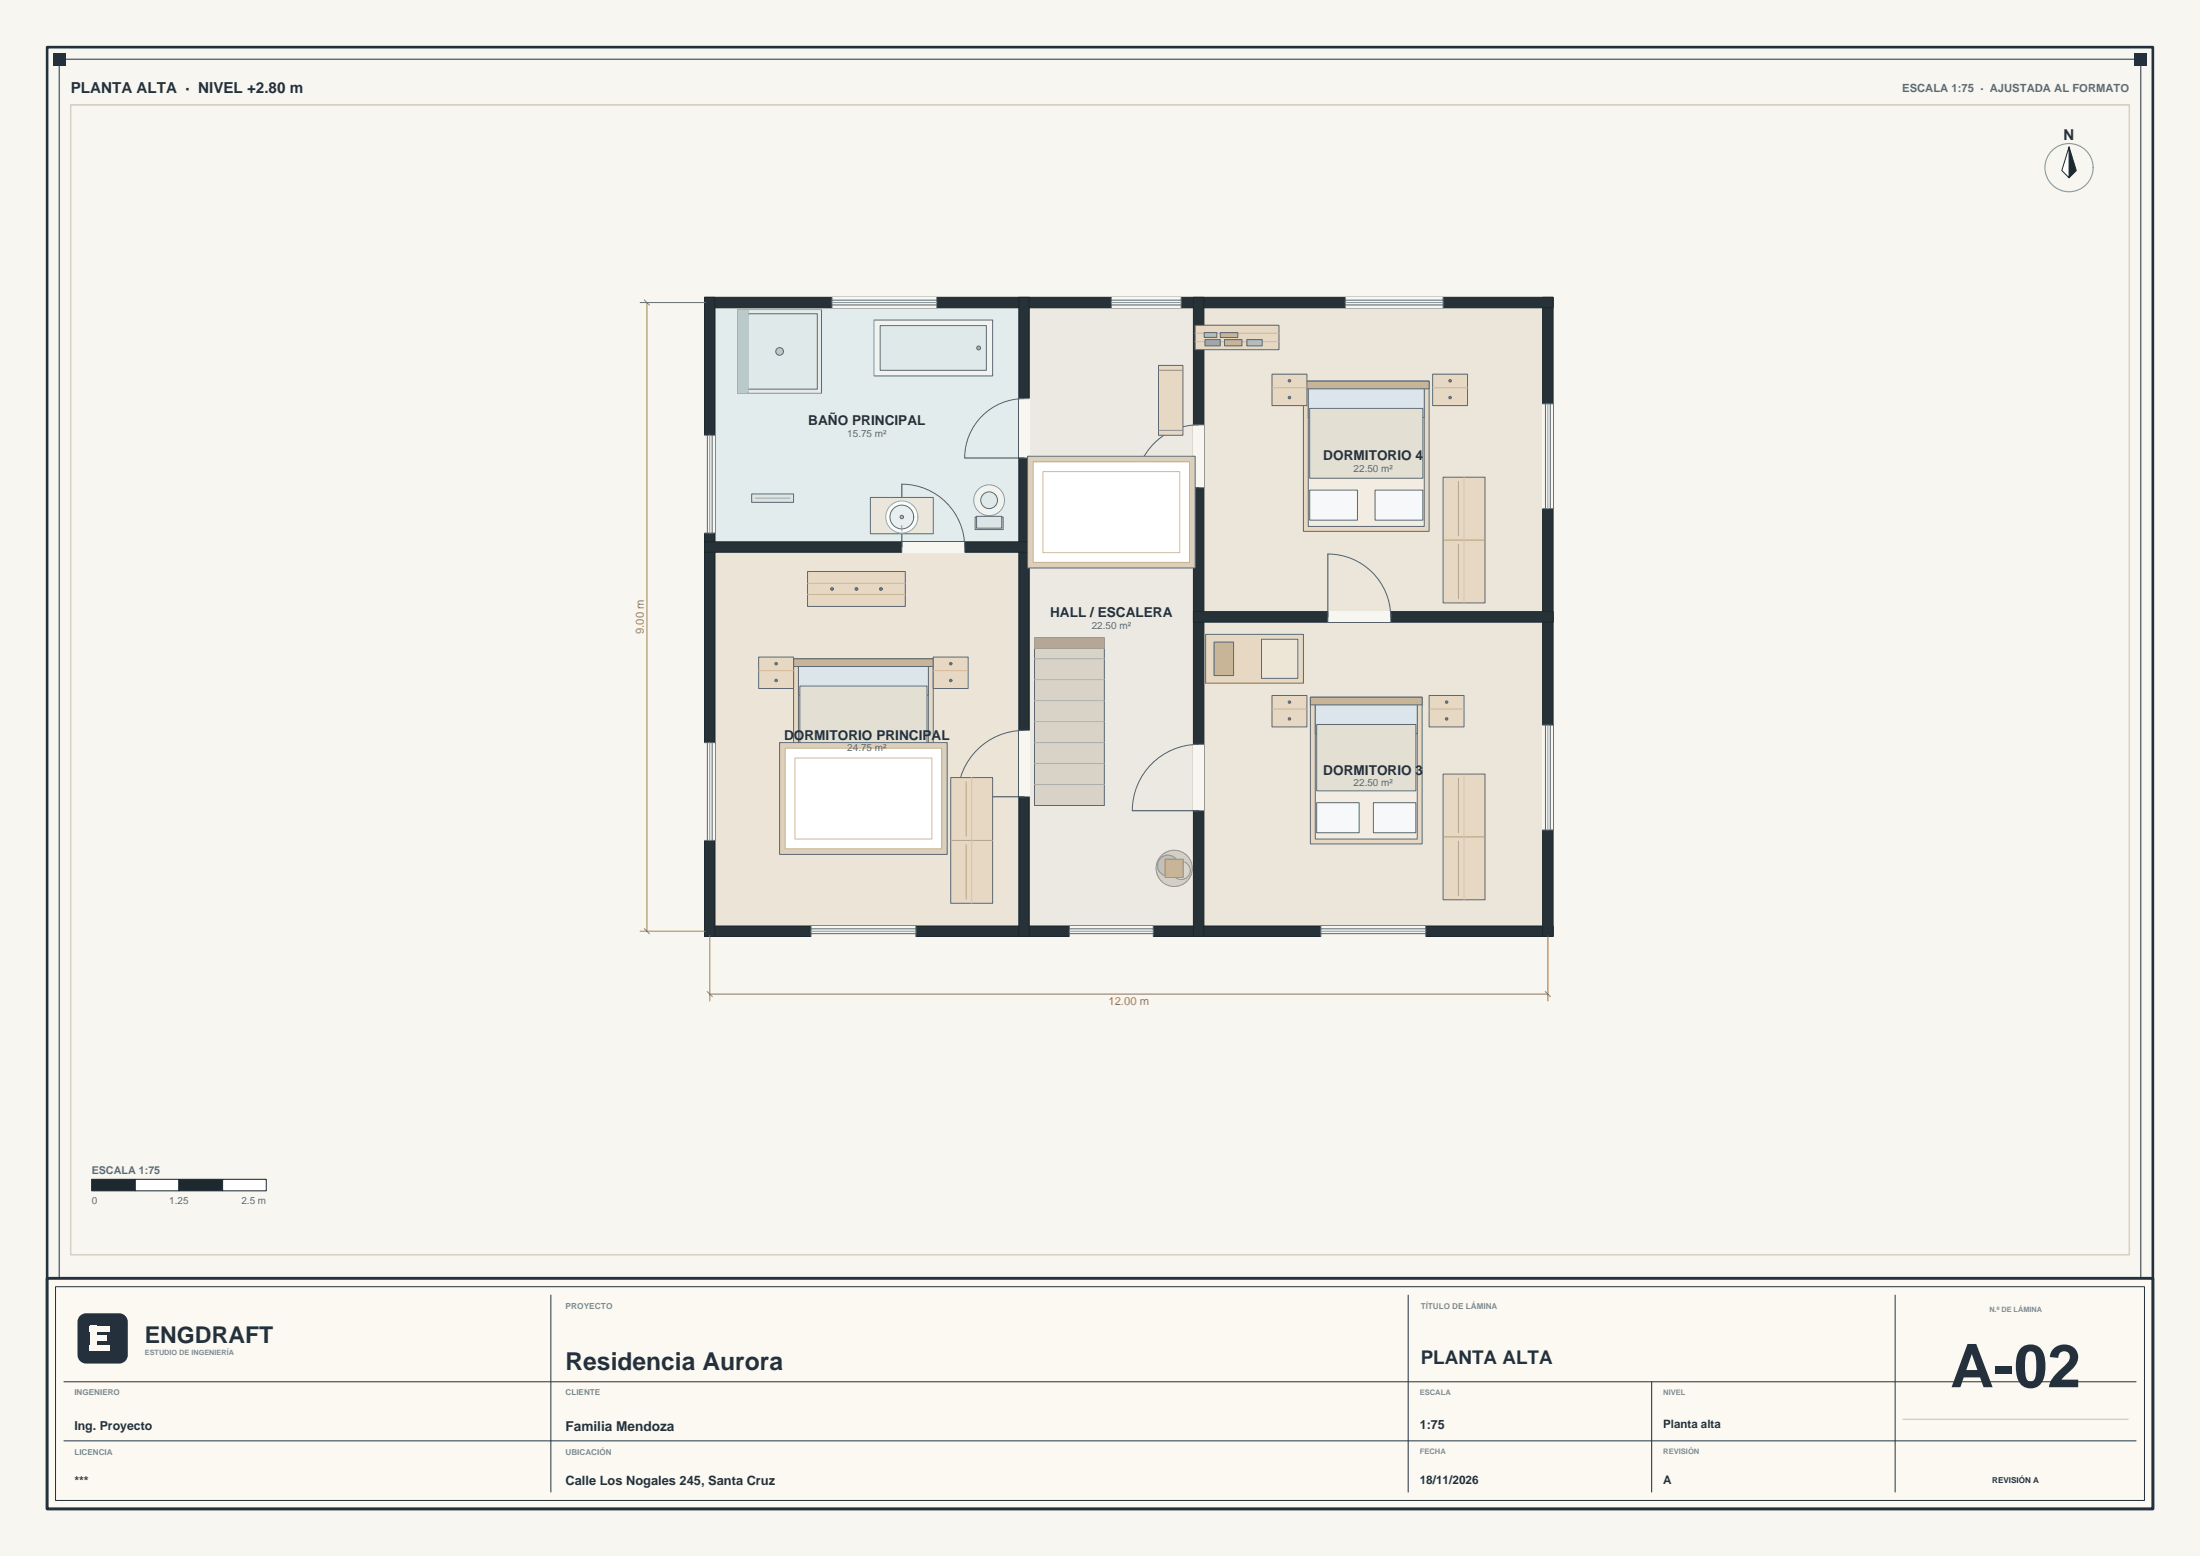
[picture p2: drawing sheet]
<svg xmlns="http://www.w3.org/2000/svg" width="420mm" height="297mm" viewBox="0 0 420 297" stroke-linecap="round" stroke-linejoin="round" font-family="sans-serif">
<path d="M0 0h420v297h-420z" fill="#f8f6f0"/>
<path d="M9 9h402v279h-402z" fill="none" stroke="#24313d" stroke-width=".5"/>
<path d="M11.3 11.3h397.4v274.4h-397.4z" fill="none" stroke="#24313d" stroke-width=".19"/>
<g fill="#24313d">
<path d="M10.1 10.1h2.4v2.4h-2.4z"/>
<path d="M407.5 10.1h2.4v2.4h-2.4z"/>
<path d="M10.1 284.5h2.4v2.4h-2.4z"/>
<path d="M407.5 284.5h2.4v2.4h-2.4z"/>
</g>
<path d="M13.5 20h393" fill="none" stroke="#c9c2b2" stroke-width=".25"/>
<path d="M135.5 104.4h60v73.4h-60z" fill="#ece5d7" stroke="#c8beae" stroke-width=".19"/>
<path d="M135.5 57.7h60v46.7h-60z" fill="#e2ecec" stroke="#bfc5bf" stroke-width=".19"/>
<g fill="#ebe5da" stroke="#c7beb0" stroke-width=".19">
<path d="M228.8 117.8h66.7v60h-66.7z"/>
<path d="M228.8 57.7h66.7v60.1h-66.7z"/>
</g>
<path d="M195.5 57.7h33.3v120.1h-33.3z" fill="#ece9e2" stroke="#c8c2b7" stroke-width=".19"/>
<g fill="#263238" stroke="#1d262a" stroke-width=".19">
<path d="M134.5 176.8h162v1.9h-162z"/>
<path d="M294.5 56.8h2v121.9h-2z"/>
<path d="M134.5 56.8h162v2h-162z"/>
<path d="M134.5 56.8h2v121.9h-2z"/>
<path d="M194.5 56.8h2v121.9h-2z"/>
<path d="M227.8 56.8h2v121.9h-2z"/>
<path d="M134.5 103.4h62v2h-62z"/>
<path d="M227.8 116.8h68.7v1.9h-68.7z"/>
</g>
<path d="M154.8 176.8h20v1.9h-20z" fill="#f8f6f0"/>
<path d="M154.8 176.8v1.9M174.8 176.8v1.9" fill="none" stroke="#5b6b78" stroke-width=".19"/>
<path d="M154.8 177.3h20M154.8 178.2h20" fill="none" stroke="#3d6f7a" stroke-width=".19"/>
<path d="M154.8 177.8h20" fill="none" stroke="#7fa3a8" stroke-width=".19"/>
<path d="M204.2 176.8h16v1.9h-16z" fill="#f8f6f0"/>
<path d="M204.2 176.8v1.9M220.2 176.8v1.9" fill="none" stroke="#5b6b78" stroke-width=".19"/>
<path d="M204.2 177.3h16M204.2 178.2h16" fill="none" stroke="#3d6f7a" stroke-width=".19"/>
<path d="M204.2 177.8h16" fill="none" stroke="#7fa3a8" stroke-width=".19"/>
<path d="M252.2 176.8h20v1.9h-20z" fill="#f8f6f0"/>
<path d="M252.2 176.8v1.9M272.2 176.8v1.9" fill="none" stroke="#5b6b78" stroke-width=".19"/>
<path d="M252.2 177.3h20M252.2 178.2h20" fill="none" stroke="#3d6f7a" stroke-width=".19"/>
<path d="M252.2 177.8h20" fill="none" stroke="#7fa3a8" stroke-width=".19"/>
<path d="M294.5 138.4h2v20h-2z" fill="#f8f6f0"/>
<path d="M294.5 138.4h2M294.5 158.4h2" fill="none" stroke="#5b6b78" stroke-width=".19"/>
<path d="M295 138.4v20M296 138.4v20" fill="none" stroke="#3d6f7a" stroke-width=".19"/>
<path d="M295.5 138.4v20" fill="none" stroke="#7fa3a8" stroke-width=".19"/>
<path d="M294.5 77.1h2v20h-2z" fill="#f8f6f0"/>
<path d="M294.5 77.1h2M294.5 97.1h2" fill="none" stroke="#5b6b78" stroke-width=".19"/>
<path d="M295 77.1v20M296 77.1v20" fill="none" stroke="#3d6f7a" stroke-width=".19"/>
<path d="M295.5 77.1v20" fill="none" stroke="#7fa3a8" stroke-width=".19"/>
<path d="M256.8 56.8h18.7v2h-18.7z" fill="#f8f6f0"/>
<path d="M256.8 56.8v2M275.5 56.8v2" fill="none" stroke="#5b6b78" stroke-width=".19"/>
<path d="M256.8 58.2h18.7M256.8 57.3h18.7" fill="none" stroke="#3d6f7a" stroke-width=".19"/>
<path d="M256.8 57.7h18.7" fill="none" stroke="#7fa3a8" stroke-width=".19"/>
<path d="M212.2 56.8h13.3v2h-13.3z" fill="#f8f6f0"/>
<path d="M212.2 56.8v2M225.5 56.8v2" fill="none" stroke="#5b6b78" stroke-width=".19"/>
<path d="M212.2 58.2h13.3M212.2 57.3h13.3" fill="none" stroke="#3d6f7a" stroke-width=".19"/>
<path d="M212.2 57.7h13.3" fill="none" stroke="#7fa3a8" stroke-width=".19"/>
<path d="M158.8 56.8h20v2h-20z" fill="#f8f6f0"/>
<path d="M158.8 56.8v2M178.8 56.8v2" fill="none" stroke="#5b6b78" stroke-width=".19"/>
<path d="M158.8 58.2h20M158.8 57.3h20" fill="none" stroke="#3d6f7a" stroke-width=".19"/>
<path d="M158.8 57.7h20" fill="none" stroke="#7fa3a8" stroke-width=".19"/>
<path d="M134.5 83.1h2v18.6h-2z" fill="#f8f6f0"/>
<path d="M134.5 83.1h2M134.5 101.7h2" fill="none" stroke="#5b6b78" stroke-width=".19"/>
<path d="M135 83.1v18.6M136 83.1v18.6" fill="none" stroke="#3d6f7a" stroke-width=".19"/>
<path d="M135.5 83.1v18.6" fill="none" stroke="#7fa3a8" stroke-width=".19"/>
<path d="M134.5 141.8h2v18.6h-2z" fill="#f8f6f0"/>
<path d="M134.5 141.8h2M134.5 160.4h2" fill="none" stroke="#5b6b78" stroke-width=".19"/>
<path d="M135 141.8v18.6M136 141.8v18.6" fill="none" stroke="#3d6f7a" stroke-width=".19"/>
<path d="M135.5 141.8v18.6" fill="none" stroke="#7fa3a8" stroke-width=".19"/>
<path d="M194.5 139.4h2v12.7h-2z" fill="#f8f6f0"/>
<path d="M194.5 139.4h2M194.5 152.1h2" fill="none" stroke="#5b6b78" stroke-width=".19"/>
<path d="M182.8 152.1h12.7" fill="none" stroke="#3e4b57" stroke-width=".2"/>
<path d="M195.5 139.4a12.7 12.7 0 0 0-12.7 12.7" fill="none" stroke="#4e6070" stroke-width=".19"/>
<path d="M194.5 76.1h2v11.3h-2z" fill="#f8f6f0"/>
<path d="M194.5 76.1h2M194.5 87.4h2" fill="none" stroke="#5b6b78" stroke-width=".19"/>
<path d="M184.2 87.4h11.3" fill="none" stroke="#3e4b57" stroke-width=".2"/>
<path d="M195.5 76.1a11.3 11.3 0 0 0-11.3 11.3" fill="none" stroke="#4e6070" stroke-width=".19"/>
<path d="M227.8 142.1h2v12.7h-2z" fill="#f8f6f0"/>
<path d="M227.8 154.8h2M227.8 142.1h2" fill="none" stroke="#5b6b78" stroke-width=".19"/>
<path d="M216.2 154.8h12.6" fill="none" stroke="#3e4b57" stroke-width=".2"/>
<path d="M228.8 142.1a12.7 12.7 0 0 0-12.6 12.7" fill="none" stroke="#4e6070" stroke-width=".19"/>
<path d="M227.8 81.1h2v12h-2z" fill="#f8f6f0"/>
<path d="M227.8 93.1h2M227.8 81.1h2" fill="none" stroke="#5b6b78" stroke-width=".19"/>
<path d="M216.8 93.1h12" fill="none" stroke="#3e4b57" stroke-width=".2"/>
<path d="M228.8 81.1a12 12 0 0 0-12 12" fill="none" stroke="#4e6070" stroke-width=".19"/>
<path d="M172.2 103.4h12v2h-12z" fill="#f8f6f0"/>
<path d="M172.2 103.4v2M184.2 103.4v2" fill="none" stroke="#5b6b78" stroke-width=".19"/>
<path d="M172.2 92.4v12" fill="none" stroke="#3e4b57" stroke-width=".2"/>
<path d="M172.2 92.4a12 12 0 0 1 12 12" fill="none" stroke="#4e6070" stroke-width=".19"/>
<path d="M253.5 116.8h12v1.9h-12z" fill="#f8f6f0"/>
<path d="M253.5 116.8v1.9M265.5 116.8v1.9" fill="none" stroke="#5b6b78" stroke-width=".19"/>
<path d="M253.5 105.8v12" fill="none" stroke="#3e4b57" stroke-width=".2"/>
<path d="M253.5 105.8a12 12 0 0 1 12 12" fill="none" stroke="#4e6070" stroke-width=".19"/>
<path d="M151.5 125.7h26.7v29.4h-26.7z" fill="#e6d8c3" stroke="#5b6875" stroke-width=".19"/>
<path d="M152.4 126.7h24.8v27.5h-24.8z" fill="#f2ece2" stroke="#5b6875" stroke-width=".19"/>
<path d="M152.4 126.7h24.8v6h-24.8z" fill="#dde5ec" stroke="#5b6875" stroke-width=".19"/>
<g fill="#f6f8fa" stroke="#5b6875" stroke-width=".19">
<path d="M152.7 147.2h10.1v5.8h-10.1z"/>
<path d="M166.8 147.2h10.2v5.8h-10.2z"/>
</g>
<path d="M152.7 131h24.3v13.9h-24.3z" fill="#e4dfd3" stroke="#5b6875" stroke-width=".19"/>
<path d="M151.5 125.7h26.7v1.5h-26.7z" fill="#c9b696" stroke="#5b6875" stroke-width=".19"/>
<path d="M144.8 125.4h6.7v6h-6.7z" fill="#e6d8c3" stroke="#5b6875" stroke-width=".19"/>
<path d="M144.8 128h6.7" fill="none" stroke="#cbb99d" stroke-width=".19"/>
<g fill="#8e7b63" stroke="#5b6875" stroke-width=".19">
<circle cx="148.2" cy="129.9" r=".24"/>
<circle cx="148.2" cy="126.7" r=".24"/>
</g>
<path d="M178.2 125.4h6.6v6h-6.6z" fill="#e6d8c3" stroke="#5b6875" stroke-width=".19"/>
<path d="M178.2 128h6.6" fill="none" stroke="#cbb99d" stroke-width=".19"/>
<g fill="#8e7b63" stroke="#5b6875" stroke-width=".19">
<circle cx="181.5" cy="129.9" r=".24"/>
<circle cx="181.5" cy="126.7" r=".24"/>
</g>
<path d="M181.5 148.4h8v24h-8z" fill="#e6d8c3" stroke="#5b6875" stroke-width=".19"/>
<path d="M181.5 160.4h8" fill="none" stroke="#b49d7d" stroke-width=".19"/>
<path d="M185.5 148.4v24" fill="none" stroke="#d5c4aa" stroke-width=".19"/>
<path d="M184.4 149.2v10.4M184.4 161.2v10.4" fill="none" stroke="#b9a586" stroke-width=".19"/>
<path d="M154.2 109.1h18.6v6.7h-18.6z" fill="#e6d8c3" stroke="#5b6875" stroke-width=".19"/>
<path d="M154.2 111.3h18.6M154.2 113.5h18.6" fill="none" stroke="#cbb89c" stroke-width=".19"/>
<g fill="#8e7b63" stroke="#5b6875" stroke-width=".19">
<circle cx="158.8" cy="112.4" r=".27"/>
<circle cx="163.5" cy="112.4" r=".27"/>
<circle cx="168.2" cy="112.4" r=".27"/>
</g>
<path d="M148.8 141.8h32v21.3h-32z" fill="#ddd0ba" stroke="#5b6875" stroke-width=".19"/>
<path d="M149.9 142.8h29.9v19.2h-29.9z" fill="#fff" stroke="#c4ad8e" stroke-width=".19"/>
<path d="M151.8 144.7h26.1v15.4h-26.1z" fill="#fff" stroke="#cdb99d" stroke-width=".19"/>
<path d="M166.8 61.1h22.7v10.7h-22.7z" fill="#f0f2f1" stroke="#5b6875" stroke-width=".19"/>
<path d="M168 62.2h20.3v8.5h-20.3z" fill="#dfe9ea" stroke="#5b6875" stroke-width=".19"/>
<circle cx="186.8" cy="66.4" r=".37" fill="#a8b5ba" stroke="#5b6875" stroke-width=".19"/>
<path d="M166.8 61.1v10.7" fill="none" stroke="#c3cacb" stroke-width=".19"/>
<path d="M140.8 59.1h16v16h-16z" fill="#e4ebec" stroke="#5b6875" stroke-width=".19"/>
<path d="M141.6 59.9h14.4v14.4h-14.4z" fill="#dfe9ea" stroke="#5b6875" stroke-width=".19"/>
<path d="M140.8 59.1h16M140.8 75.1h16" fill="none" stroke="#9db1b7" stroke-width=".19"/>
<circle cx="148.8" cy="67.1" r=".73" fill="#b7c5c8" stroke="#5b6875" stroke-width=".19"/>
<path d="M140.8 59.1h2v16h-2z" fill="#a8ced6" stroke="#9db1b7" stroke-width=".19"/>
<path d="M166.2 94.9h12v7h-12z" fill="#e9e6de" stroke="#5b6875" stroke-width=".19"/>
<circle cx="172.2" cy="98.7" r="3.1" fill="#fbfcfc" stroke="#9aa6ac" stroke-width=".19"/>
<circle cx="172.2" cy="98.7" r="2.27" fill="#e9eff0" stroke="#5b6875" stroke-width=".19"/>
<circle cx="172.2" cy="98.7" r=".33" fill="#aeb9be" stroke="#5b6875" stroke-width=".19"/>
<path d="M172.2 100.3v1.1" fill="none" stroke="#8e9ba1" stroke-width=".19"/>
<path d="M186.2 98.7h5.3v2.4h-5.3z" fill="#e9eceb" stroke="#5b6875" stroke-width=".19"/>
<circle cx="188.8" cy="95.5" r="2.93" fill="#f4f5f3" stroke="#8e9ba1" stroke-width=".19"/>
<circle cx="188.8" cy="95.5" r="1.6" fill="#e3e8e7" stroke="#5b6875" stroke-width=".19"/>
<path d="M186.4 98.6h4.8v2.2h-4.8z" fill="#dfe4e2" stroke="#5b6875" stroke-width=".19"/>
<path d="M143.5 94.3h8v1.6h-8z" fill="#dde3e6" stroke="#5b6875" stroke-width=".19"/>
<path d="M144.2 95.1h6.6" fill="none" stroke="#9aa7ae" stroke-width=".19"/>
<path d="M250.2 133.1h21.3v28h-21.3z" fill="#e6d8c3" stroke="#5b6875" stroke-width=".19"/>
<path d="M251.1 134h19.5v26.1h-19.5z" fill="#f2ece2" stroke="#5b6875" stroke-width=".19"/>
<path d="M251.1 134h19.5v6h-19.5z" fill="#dde5ec" stroke="#5b6875" stroke-width=".19"/>
<g fill="#f6f8fa" stroke="#5b6875" stroke-width=".19">
<path d="M251.4 153.2h8.1v5.8h-8.1z"/>
<path d="M262.2 153.2h8.1v5.8h-8.1z"/>
</g>
<path d="M251.4 138.3h18.9v12.7h-18.9z" fill="#e4dfd3" stroke="#5b6875" stroke-width=".19"/>
<path d="M250.2 133.1h21.3v1.5h-21.3z" fill="#c9b696" stroke="#5b6875" stroke-width=".19"/>
<path d="M242.8 132.7h6.7v6h-6.7z" fill="#e6d8c3" stroke="#5b6875" stroke-width=".19"/>
<path d="M242.8 135.3h6.7" fill="none" stroke="#cbb99d" stroke-width=".19"/>
<g fill="#8e7b63" stroke="#5b6875" stroke-width=".19">
<circle cx="246.2" cy="137.2" r=".24"/>
<circle cx="246.2" cy="134" r=".24"/>
</g>
<path d="M272.8 132.7h6.7v6h-6.7z" fill="#e6d8c3" stroke="#5b6875" stroke-width=".19"/>
<path d="M272.8 135.3h6.7" fill="none" stroke="#cbb99d" stroke-width=".19"/>
<g fill="#8e7b63" stroke="#5b6875" stroke-width=".19">
<circle cx="276.2" cy="137.2" r=".24"/>
<circle cx="276.2" cy="134" r=".24"/>
</g>
<path d="M275.5 147.7h8v24h-8z" fill="#e6d8c3" stroke="#5b6875" stroke-width=".19"/>
<path d="M275.5 159.8h8" fill="none" stroke="#b49d7d" stroke-width=".19"/>
<path d="M279.5 147.7v24" fill="none" stroke="#d5c4aa" stroke-width=".19"/>
<path d="M278.4 148.6v10.4M278.4 160.5v10.4" fill="none" stroke="#b9a586" stroke-width=".19"/>
<path d="M230.2 121.1h18.6v9.3h-18.6z" fill="#e6d8c3" stroke="#5b6875" stroke-width=".19"/>
<path d="M240.8 122h7v7.5h-7z" fill="#efe6d6" stroke="#5b6875" stroke-width=".19"/>
<path d="M231.8 122.6h3.7v6.3h-3.7z" fill="#c9b596" stroke="#5b6875" stroke-width=".19"/>
<path d="M230.2 130.4h18.6" fill="none" stroke="#a89070" stroke-width=".19"/>
<path d="M248.8 72.7h24v28.7h-24z" fill="#e6d8c3" stroke="#5b6875" stroke-width=".19"/>
<path d="M249.8 73.7h22.1v26.8h-22.1z" fill="#f2ece2" stroke="#5b6875" stroke-width=".19"/>
<path d="M249.8 73.7h22.1v6h-22.1z" fill="#dde5ec" stroke="#5b6875" stroke-width=".19"/>
<g fill="#f6f8fa" stroke="#5b6875" stroke-width=".19">
<path d="M250 93.5h9.2v5.8h-9.2z"/>
<path d="M262.5 93.5h9.1v5.8h-9.1z"/>
</g>
<path d="M250 78h21.6v13.3h-21.6z" fill="#e4dfd3" stroke="#5b6875" stroke-width=".19"/>
<path d="M248.8 72.7h24v1.5h-24z" fill="#c9b696" stroke="#5b6875" stroke-width=".19"/>
<path d="M242.8 71.4h6.7v6h-6.7z" fill="#e6d8c3" stroke="#5b6875" stroke-width=".19"/>
<path d="M242.8 74h6.7" fill="none" stroke="#cbb99d" stroke-width=".19"/>
<g fill="#8e7b63" stroke="#5b6875" stroke-width=".19">
<circle cx="246.2" cy="75.9" r=".24"/>
<circle cx="246.2" cy="72.7" r=".24"/>
</g>
<path d="M273.5 71.4h6.7v6h-6.7z" fill="#e6d8c3" stroke="#5b6875" stroke-width=".19"/>
<path d="M273.5 74h6.7" fill="none" stroke="#cbb99d" stroke-width=".19"/>
<g fill="#8e7b63" stroke="#5b6875" stroke-width=".19">
<circle cx="276.8" cy="75.9" r=".24"/>
<circle cx="276.8" cy="72.7" r=".24"/>
</g>
<path d="M275.5 91.1h8v24h-8z" fill="#e6d8c3" stroke="#5b6875" stroke-width=".19"/>
<path d="M275.5 103.1h8" fill="none" stroke="#b49d7d" stroke-width=".19"/>
<path d="M279.5 91.1v24" fill="none" stroke="#d5c4aa" stroke-width=".19"/>
<path d="M278.4 91.9v10.4M278.4 103.9v10.4" fill="none" stroke="#b9a586" stroke-width=".19"/>
<path d="M228.2 62.1h16v4.6h-16z" fill="#e6d8c3" stroke="#5b6875" stroke-width=".19"/>
<path d="M228.2 63.6h16M228.2 65.2h16" fill="none" stroke="#cdbb9f" stroke-width=".19"/>
<path d="M230 64.8h3v1.2h-3z" fill="#9fb4a3" stroke="#5b6875" stroke-width=".19"/>
<path d="M233.8 64.8h3.3v1.2h-3.3z" fill="#c9a9a0" stroke="#5b6875" stroke-width=".19"/>
<path d="M238 64.8h3v1.2h-3z" fill="#a7b6c8" stroke="#5b6875" stroke-width=".19"/>
<path d="M229.9 63.5h2.4v.9h-2.4z" fill="#b7a4c4" stroke="#5b6875" stroke-width=".19"/>
<path d="M233 63.5h3.3v.9h-3.3z" fill="#c9b68f" stroke="#5b6875" stroke-width=".19"/>
<path d="M197.5 121.7h13.3v32.1h-13.3z" fill="#d9d3c7" stroke="#5b6875" stroke-width=".19"/>
<path d="M197.5 137.8h13.3M197.5 133.8h13.3M197.5 129.7h13.3M197.5 125.7h13.3M197.5 149.7h13.3M197.5 145.7h13.3M197.5 141.8h13.3" fill="none" stroke="#b8afa0" stroke-width=".19"/>
<path d="M197.5 121.7h13.3v2h-13.3z" fill="#b6ad9e" stroke="#a59b8b" stroke-width=".19"/>
<circle cx="224.2" cy="165.8" r="3.5" fill="#c9d8bc" stroke="#8fa583" stroke-width=".19"/>
<circle cx="223" cy="165.2" r="2" fill="#b7cca9" stroke="#8fa583" stroke-width=".19"/>
<circle cx="225.5" cy="166.1" r="1.73" fill="#d2dfc7" stroke="#8fa583" stroke-width=".19"/>
<path d="M222.4 164h3.5v3.5h-3.5z" fill="#c7b79f" stroke="#9b8a72" stroke-width=".19"/>
<path d="M221.2 69.8h4.6v13.3h-4.6z" fill="#e6d8c3" stroke="#5b6875" stroke-width=".19"/>
<path d="M221.2 70.7h4.6M221.2 82.2h4.6" fill="none" stroke="#9f886b" stroke-width=".19"/>
<path d="M196.2 87.1h32v21.3h-32z" fill="#ddd0ba" stroke="#5b6875" stroke-width=".19"/>
<path d="M197.2 88.2h29.9v19.1h-29.9z" fill="#fff" stroke="#c4ad8e" stroke-width=".19"/>
<path d="M199.1 90h26.1v15.5h-26.1z" fill="#fff" stroke="#cdb99d" stroke-width=".19"/>
<path d="M122.2 57.7h12.5M123 57.3l1 .9M123.5 57.7v120.1M122.2 177.8h12.5M123 177.3l1 .9M135.5 178.5v12.6M295.5 178.5v12.6M135 189.3l1 .9M135.5 189.8h160M295 189.3l1 .9" fill="none" stroke="#b5651d" stroke-width=".19"/>
<path d="M13.5 20h393v219.5h-393z" fill="none" stroke="#d8d2c4" stroke-width=".3"/>
<circle cx="395" cy="32" r="4.6" fill="none" stroke="#8d9aa5" stroke-width=".22"/>
<path d="M395 28l1.4 4.6-1.4 1.3z" fill="#1b2631" stroke="#1b2631" stroke-width=".19"/>
<path d="M395 28v5.9l-1.4-1.3z" fill="#fff" stroke="#1b2631" stroke-width=".19"/>
<path d="M17.5 225.1h8.3v2.2h-8.3z" fill="#1b2631" stroke="#1b2631" stroke-width=".19"/>
<path d="M25.8 225.1h8.4v2.2h-8.4z" fill="#fff" stroke="#1b2631" stroke-width=".19"/>
<path d="M34.2 225.1h8.3v2.2h-8.3z" fill="#1b2631" stroke="#1b2631" stroke-width=".19"/>
<path d="M42.5 225.1h8.3v2.2h-8.3z" fill="#fff" stroke="#1b2631" stroke-width=".19"/>
<path d="M9 244h402v44h-402z" fill="#fbf9f2"/>
<path d="M9 244h402v44h-402z" fill="none" stroke="#24313d" stroke-width=".55"/>
<path d="M10.6 245.6h398.8v40.8h-398.8zM105.2 247.2v37.6M268.8 247.2v37.6M361.8 247.2v37.6M12.2 263.7h395.6M12.2 275h395.6M315.3 263.7v21.1" fill="none" stroke="#24313d" stroke-width=".19"/>
<path d="M15.3 251.2l.7-.5h.4h6.4a1.63 1.63 0 0 1 1.6 1.6v6.3a1.63 1.63 0 0 1-1.6 1.7h-6.4a1.63 1.63 0 0 1-1.6-1.7v-6.3l.1-.4z" fill="#24313d"/>
<g fill="#fbf9f2">
<path d="M17.2 253h1.2v4.9h-1.2z"/>
<path d="M17.2 253h3.8v1.1h-3.8z"/>
<path d="M17.2 254.9h3.2v1.1h-3.2z"/>
<path d="M17.2 256.8h3.8v1.1h-3.8z"/>
</g>
<path d="M363.3 270.9h43" fill="none" stroke="#c7bfae" stroke-width=".19"/>
<text font-size="11.5" fill="#24313d" x="372.3" y="264.8">A-02</text>
<text font-size="4.7" fill="#24313d" x="108" y="261.4">Residencia Aurora</text>
<text font-size="4.4" fill="#24313d" x="27.7" y="256.3">ENGDRAFT</text>
<text font-size="3.6" fill="#24313d" x="271.2" y="260.3">PLANTA ALTA</text>
<g font-size="2.9" fill="#24313d">
<text x="13.5" y="17.8">PLANTA ALTA · NIVEL +2.80 m</text>
<text x="394" y="26.8">N</text>
</g>
<g font-size="2.6" fill="#24313d">
<text x="154.3" y="81.2">BAÑO PRINCIPAL</text>
<text x="252.6" y="87.8">DORMITORIO 4</text>
<text x="200.5" y="117.8">HALL / ESCALERA</text>
<text x="149.7" y="141.2">DORMITORIO PRINCIPAL</text>
<text x="252.6" y="147.8">DORMITORIO 3</text>
<text x="108" y="273.1">Familia Mendoza</text>
</g>
<text font-size="2.5" fill="#24313d" x="108" y="283.5">Calle Los Nogales 245, Santa Cruz</text>
<text font-size="2.4" fill="#24313d" x="271" y="272.8">1:75</text>
<g font-size="2.3" fill="#24313d">
<text x="14.2" y="272.9">Ing. Proyecto</text>
<text x="14.2" y="283.4">***</text>
<text x="271" y="283.2">18/11/2026</text>
<text x="317.5" y="283.2">A</text>
</g>
<text font-size="2.2" fill="#5b6b78" x="363.1" y="17.5">ESCALA 1:75 · AJUSTADA AL FORMATO</text>
<g font-size="2.2" fill="#b5651d">
<text x="122.9" y="121" transform="rotate(-90 122.9 121)">9.00 m</text>
<text x="211.6" y="191.9">12.00 m</text>
</g>
<text font-size="2.2" fill="#24313d" x="317.5" y="272.6">Planta alta</text>
<text font-size="2" fill="#5b6b78" x="17.5" y="224">ESCALA 1:75</text>
<g font-size="1.9" fill="#5b6b78">
<text x="161.8" y="83.4">15.75 m²</text>
<text x="258.4" y="90">22.50 m²</text>
<text x="208.4" y="120">22.50 m²</text>
<text x="161.8" y="143.4">24.75 m²</text>
<text x="258.4" y="150">22.50 m²</text>
<text x="17.5" y="229.7">0</text>
<text x="32.3" y="229.7">1.25</text>
<text x="46.1" y="229.7">2.5 m</text>
</g>
<text font-size="1.6" fill="#7d8b96" x="108" y="249.9">PROYECTO</text>
<g font-size="1.5" fill="#7d8b96">
<text x="271.2" y="249.8">TÍTULO DE LÁMINA</text>
<text x="14.2" y="266.4">INGENIERO</text>
<text x="108" y="266.4">CLIENTE</text>
<text x="14.2" y="277.6">LICENCIA</text>
<text x="108" y="277.6">UBICACIÓN</text>
</g>
<text font-size="1.5" fill="#24313d" x="380.3" y="283.1">REVISIÓN A</text>
<g font-size="1.4" fill="#7d8b96">
<text x="379.8" y="250.5">N.º DE LÁMINA</text>
<text x="27.7" y="258.7">ESTUDIO DE INGENIERÍA</text>
<text x="271" y="266.3">ESCALA</text>
<text x="317.5" y="266.3">NIVEL</text>
<text x="271" y="277.5">FECHA</text>
<text x="317.5" y="277.5">REVISIÓN</text>
</g>
</svg>
